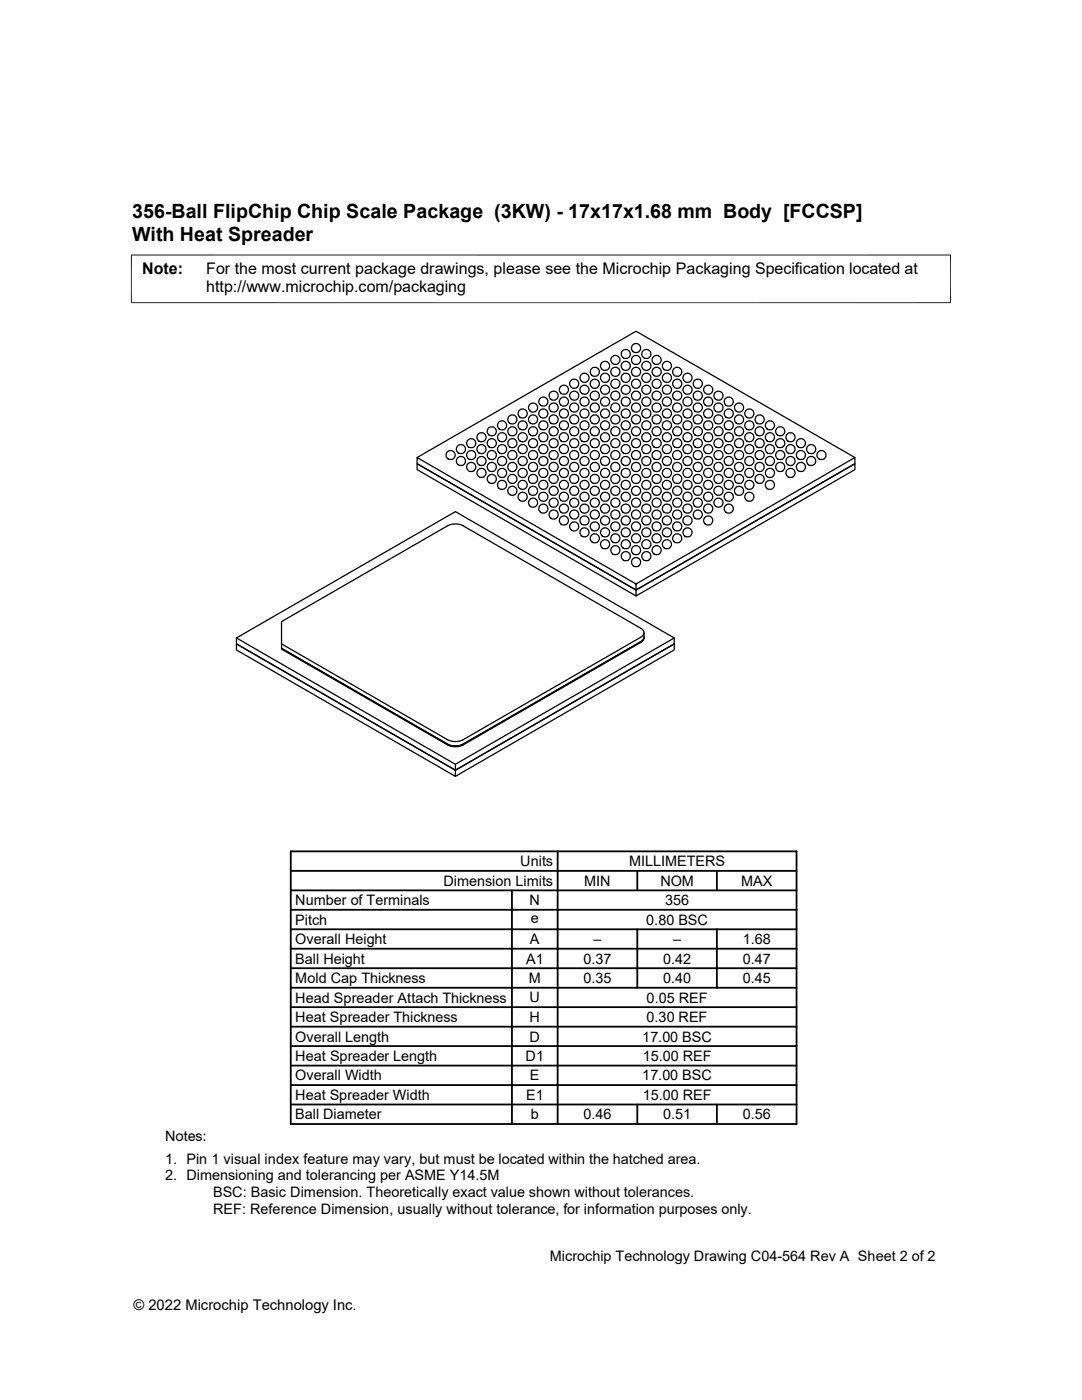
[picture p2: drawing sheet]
<svg xmlns="http://www.w3.org/2000/svg" width="216mm" height="279mm" viewBox="0 0 216 279" stroke-linecap="round" stroke-linejoin="round" font-family="sans-serif">
<g fill="none" stroke="#000" stroke-width=".25">
<path d="M83.2 91.3l43.7-25.2 43.7 25.2v1.2l-43.7 25.3-43.7-25.3v1.2l43.7 25.2v-1.1l43.7-25.3v1.2l-43.7 25.2M95.5 95.1a.91 .91 0 0 1-.1-1.3 .91 .91 0 0 1 1.3 0 .91 .91 0 0 1-.1 1.3M95.5 95.1a.98 .98 0 0 0 1.1 0M99.6 95.1a.91 .91 0 0 1-.1-1.3 .91 .91 0 0 1 1.4 0 .91 .91 0 0 1-.2 1.3M99.6 95.1a.98 .98 0 0 0 1.1 0M103.7 95.1a.91 .91 0 0 1-.1-1.3 .91 .91 0 0 1 1.4 0 .91 .91 0 0 1-.2 1.3M103.7 95.1a.98 .98 0 0 0 1.1 0M107.9 95.1a.91 .91 0 0 1-.2-1.3 .91 .91 0 0 1 1.4 0 .91 .91 0 0 1-.1 1.3M107.9 95.1a.98 .98 0 0 0 1.1 0M112 95.1a.91 .91 0 0 1-.1-1.3 .91 .91 0 0 1 1.3 0 .91 .91 0 0 1-.1 1.3M112 95.1a.98 .98 0 0 0 1.1 0M116.1 95.1a.91 .91 0 0 1-.1-1.3 .91 .91 0 0 1 1.3 0 .91 .91 0 0 1-.1 1.3"/>
<path d="M116.1 95.1a.98 .98 0 0 0 1.1 0M120.2 95.1a.91 .91 0 0 1-.1-1.3 .91 .91 0 0 1 1.3 0 .91 .91 0 0 1-.1 1.3M120.2 95.1a.98 .98 0 0 0 1.1 0M124.3 95.1a.91 .91 0 0 1-.1-1.3 .91 .91 0 0 1 1.3 0 .91 .91 0 0 1-.1 1.3M124.3 95.1a.98 .98 0 0 0 1.1 0M128.4 95.1a.91 .91 0 0 1-.1-1.3 .91 .91 0 0 1 1.3 0 .91 .91 0 0 1-.1 1.3M128.4 95.1a.98 .98 0 0 0 1.1 0M132.5 95.1a.91 .91 0 0 1-.1-1.3 .91 .91 0 0 1 1.3 0 .91 .91 0 0 1-.1 1.3M132.5 95.1a.98 .98 0 0 0 1.1 0M136.6 95.1a.91 .91 0 0 1-.1-1.3 .91 .91 0 0 1 1.4 0 .91 .91 0 0 1-.2 1.3M136.6 95.1a.98 .98 0 0 0 1.1 0M140.8 95.1a.91 .91 0 0 1-.2-1.3 .91 .91 0 0 1 1.4 0 .91 .91 0 0 1-.1 1.3"/>
<path d="M140.8 95.1a.98 .98 0 0 0 1.1 0M144.9 95.1a.91 .91 0 0 1-.2-1.3 .91 .91 0 0 1 1.4 0 .91 .91 0 0 1-.1 1.3M144.9 95.1a.98 .98 0 0 0 1.1 0M149 95.1a.91 .91 0 0 1-.1-1.3 .91 .91 0 0 1 1.3 0 .91 .91 0 0 1-.1 1.3M149 95.1a.98 .98 0 0 0 1.1 0M153.1 95.1a.91 .91 0 0 1-.1-1.3 .91 .91 0 0 1 1.3 0 .91 .91 0 0 1-.1 1.3M153.1 95.1a.98 .98 0 0 0 1.1 0M157.2 95.1a.91 .91 0 0 1-.1-1.3 .91 .91 0 0 1 1.3 0 .91 .91 0 0 1-.1 1.3M157.2 95.1a.98 .98 0 0 0 1.1 0M170.6 91.3l-43.7 25.2v1.3l-43.7-25.3v-1.2l43.7 25.2M92.4 104.9l35.5 20.5a.94 .94 0 0 1 .6 .9 .94 .94 0 0 1-.6 .9l-35.5 20.4M92.4 104.9a3.6 3.6 0 0 0-3.1 0l-33.1 19.2v4.4"/>
<path d="M126.4 112.9a.91 .91 0 0 1-.2-1.3 .91 .91 0 0 1 1.4 0 .91 .91 0 0 1-.1 1.3M126.4 112.9a.98 .98 0 0 0 1.1 0M47.2 127.3l43.7-25.2 43.6 25.2v1.2l-43.6 25.2v-1.2l-43.7-25.2v1.2l43.7 25.2 43.6-25.2v1.2l-43.6 25.2M47.2 128.5l43.7 25.2v1.2l-43.7-25.2zM128.5 127.2l-.2 .5-.4 .4-35.5 20.4M128.5 126.3v1.2l-.6 .7-35.5 20.5M134.5 127.3l-43.6 25.2M89.3 148.5a3.6 3.6 0 0 0 3.1 0M89.3 148.5l-33.1-19.1v.1l33.1 19.2a3.6 3.6 0 0 0 3.1 0M92.4 147.6a3.5 3.5 0 0 1-3.1 0l-33.1-19.1v.9l33.1 19.1"/>
<circle cx="110.5" cy="79" r=".91"/>
<circle cx="112.5" cy="77.8" r=".91"/>
<circle cx="114.6" cy="76.6" r=".91"/>
<circle cx="114.6" cy="79" r=".91"/>
<circle cx="116.6" cy="75.4" r=".91"/>
<circle cx="116.6" cy="77.8" r=".91"/>
<circle cx="118.7" cy="76.6" r=".91"/>
<circle cx="118.7" cy="74.2" r=".91"/>
<circle cx="118.7" cy="79" r=".91"/>
<circle cx="120.7" cy="75.4" r=".91"/>
<circle cx="120.7" cy="77.8" r=".91"/>
<circle cx="120.7" cy="73" r=".91"/>
<circle cx="122.8" cy="76.6" r=".91"/>
<circle cx="122.8" cy="79" r=".91"/>
<circle cx="122.8" cy="74.2" r=".91"/>
<circle cx="122.8" cy="71.8" r=".91"/>
<circle cx="124.8" cy="75.4" r=".91"/>
<circle cx="124.9" cy="77.8" r=".91"/>
<circle cx="124.9" cy="73" r=".91"/>
<circle cx="124.9" cy="70.6" r=".91"/>
<circle cx="126.9" cy="76.6" r=".91"/>
<circle cx="126.9" cy="69.5" r=".91"/>
<circle cx="126.9" cy="79" r=".91"/>
<circle cx="126.9" cy="74.2" r=".91"/>
<circle cx="126.9" cy="71.8" r=".91"/>
<circle cx="129" cy="75.4" r=".91"/>
<circle cx="129" cy="70.6" r=".91"/>
<circle cx="129" cy="77.8" r=".91"/>
<circle cx="129" cy="73" r=".91"/>
<circle cx="131" cy="76.6" r=".91"/>
<circle cx="131" cy="71.8" r=".91"/>
<circle cx="131" cy="79" r=".91"/>
<circle cx="131" cy="74.2" r=".91"/>
<circle cx="133.1" cy="75.4" r=".91"/>
<circle cx="133.1" cy="73" r=".91"/>
<circle cx="133.1" cy="77.8" r=".91"/>
<circle cx="135.1" cy="76.6" r=".91"/>
<circle cx="135.1" cy="74.2" r=".91"/>
<circle cx="135.1" cy="79" r=".91"/>
<circle cx="137.2" cy="75.4" r=".91"/>
<circle cx="137.2" cy="77.8" r=".91"/>
<circle cx="139.2" cy="76.6" r=".91"/>
<circle cx="139.2" cy="79" r=".91"/>
<circle cx="141.3" cy="77.8" r=".91"/>
<circle cx="143.4" cy="79" r=".91"/>
<circle cx="89.9" cy="90.8" r=".91"/>
<circle cx="92" cy="92" r=".91"/>
<circle cx="92" cy="89.6" r=".91"/>
<circle cx="94" cy="93.2" r=".91"/>
<circle cx="94" cy="90.8" r=".91"/>
<circle cx="94" cy="88.5" r=".91"/>
<circle cx="96.1" cy="92" r=".91"/>
<circle cx="96.1" cy="89.6" r=".91"/>
<circle cx="96.1" cy="87.3" r=".91"/>
<circle cx="98.1" cy="93.2" r=".91"/>
<circle cx="98.1" cy="95.6" r=".91"/>
<circle cx="98.1" cy="90.8" r=".91"/>
<circle cx="98.1" cy="88.4" r=".91"/>
<circle cx="98.1" cy="86.1" r=".91"/>
<circle cx="100.2" cy="96.8" r=".91"/>
<circle cx="100.2" cy="92" r=".91"/>
<circle cx="100.2" cy="84.9" r=".91"/>
<circle cx="100.2" cy="89.6" r=".91"/>
<circle cx="100.2" cy="87.3" r=".91"/>
<circle cx="102.2" cy="93.2" r=".91"/>
<circle cx="102.2" cy="98" r=".91"/>
<circle cx="102.2" cy="95.6" r=".91"/>
<circle cx="102.2" cy="86.1" r=".91"/>
<circle cx="102.2" cy="90.8" r=".91"/>
<circle cx="102.2" cy="83.7" r=".91"/>
<circle cx="102.2" cy="88.4" r=".91"/>
<circle cx="104.3" cy="82.5" r=".91"/>
<circle cx="104.3" cy="99.1" r=".91"/>
<circle cx="104.3" cy="96.8" r=".91"/>
<circle cx="104.3" cy="87.3" r=".91"/>
<circle cx="104.3" cy="92" r=".91"/>
<circle cx="104.3" cy="84.9" r=".91"/>
<circle cx="104.3" cy="89.6" r=".91"/>
<circle cx="106.3" cy="93.2" r=".91"/>
<circle cx="106.4" cy="83.7" r=".91"/>
<circle cx="106.4" cy="81.3" r=".91"/>
<circle cx="106.4" cy="98" r=".91"/>
<circle cx="106.4" cy="95.6" r=".91"/>
<circle cx="106.4" cy="88.4" r=".91"/>
<circle cx="106.4" cy="86.1" r=".91"/>
<circle cx="106.4" cy="90.8" r=".91"/>
<circle cx="108.4" cy="84.9" r=".91"/>
<circle cx="108.4" cy="82.5" r=".91"/>
<circle cx="108.4" cy="80.2" r=".91"/>
<circle cx="108.4" cy="99.1" r=".91"/>
<circle cx="108.4" cy="92" r=".91"/>
<circle cx="108.4" cy="96.8" r=".91"/>
<circle cx="108.4" cy="89.6" r=".91"/>
<circle cx="108.4" cy="87.3" r=".91"/>
<circle cx="110.5" cy="93.2" r=".91"/>
<circle cx="110.5" cy="86.1" r=".91"/>
<circle cx="110.5" cy="83.7" r=".91"/>
<circle cx="110.5" cy="81.3" r=".91"/>
<circle cx="110.5" cy="98" r=".91"/>
<circle cx="110.5" cy="90.8" r=".91"/>
<circle cx="110.5" cy="95.6" r=".91"/>
<circle cx="110.5" cy="88.4" r=".91"/>
<circle cx="112.5" cy="87.3" r=".91"/>
<circle cx="112.5" cy="84.9" r=".91"/>
<circle cx="112.5" cy="82.5" r=".91"/>
<circle cx="112.5" cy="80.2" r=".91"/>
<circle cx="112.5" cy="99.1" r=".91"/>
<circle cx="112.5" cy="92" r=".91"/>
<circle cx="112.5" cy="96.8" r=".91"/>
<circle cx="112.5" cy="89.6" r=".91"/>
<circle cx="114.6" cy="93.2" r=".91"/>
<circle cx="114.6" cy="88.5" r=".91"/>
<circle cx="114.6" cy="86.1" r=".91"/>
<circle cx="114.6" cy="83.7" r=".91"/>
<circle cx="114.6" cy="95.6" r=".91"/>
<circle cx="114.6" cy="81.3" r=".91"/>
<circle cx="114.6" cy="98" r=".91"/>
<circle cx="114.6" cy="90.8" r=".91"/>
<circle cx="116.6" cy="89.6" r=".91"/>
<circle cx="116.6" cy="87.3" r=".91"/>
<circle cx="116.6" cy="84.9" r=".91"/>
<circle cx="116.6" cy="96.8" r=".91"/>
<circle cx="116.6" cy="82.5" r=".91"/>
<circle cx="116.6" cy="99.1" r=".91"/>
<circle cx="116.6" cy="80.2" r=".91"/>
<circle cx="116.6" cy="92" r=".91"/>
<circle cx="118.7" cy="93.2" r=".91"/>
<circle cx="118.7" cy="90.8" r=".91"/>
<circle cx="118.7" cy="88.5" r=".91"/>
<circle cx="118.7" cy="86.1" r=".91"/>
<circle cx="118.7" cy="98" r=".91"/>
<circle cx="118.7" cy="83.7" r=".91"/>
<circle cx="118.7" cy="95.6" r=".91"/>
<circle cx="118.7" cy="81.3" r=".91"/>
<circle cx="120.7" cy="92" r=".91"/>
<circle cx="120.7" cy="89.6" r=".91"/>
<circle cx="120.7" cy="87.3" r=".91"/>
<circle cx="120.7" cy="99.1" r=".91"/>
<circle cx="120.7" cy="84.9" r=".91"/>
<circle cx="120.7" cy="96.8" r=".91"/>
<circle cx="120.7" cy="82.5" r=".91"/>
<circle cx="120.7" cy="80.2" r=".91"/>
<circle cx="122.8" cy="93.2" r=".91"/>
<circle cx="122.8" cy="90.8" r=".91"/>
<circle cx="122.8" cy="88.5" r=".91"/>
<circle cx="122.8" cy="86.1" r=".91"/>
<circle cx="122.8" cy="98" r=".91"/>
<circle cx="122.8" cy="83.7" r=".91"/>
<circle cx="122.8" cy="81.3" r=".91"/>
<circle cx="122.8" cy="95.6" r=".91"/>
<circle cx="124.9" cy="96.8" r=".91"/>
<circle cx="124.9" cy="80.2" r=".91"/>
<circle cx="124.9" cy="92" r=".91"/>
<circle cx="124.9" cy="89.6" r=".91"/>
<circle cx="124.9" cy="87.3" r=".91"/>
<circle cx="124.9" cy="99.1" r=".91"/>
<circle cx="124.9" cy="84.9" r=".91"/>
<circle cx="124.9" cy="82.5" r=".91"/>
<circle cx="126.9" cy="93.2" r=".91"/>
<circle cx="126.9" cy="98" r=".91"/>
<circle cx="126.9" cy="81.3" r=".91"/>
<circle cx="126.9" cy="95.6" r=".91"/>
<circle cx="126.9" cy="90.8" r=".91"/>
<circle cx="126.9" cy="88.4" r=".91"/>
<circle cx="126.9" cy="86.1" r=".91"/>
<circle cx="126.9" cy="83.7" r=".91"/>
<circle cx="129" cy="99.1" r=".91"/>
<circle cx="129" cy="82.5" r=".91"/>
<circle cx="129" cy="96.8" r=".91"/>
<circle cx="129" cy="80.2" r=".91"/>
<circle cx="129" cy="92" r=".91"/>
<circle cx="129" cy="89.6" r=".91"/>
<circle cx="129" cy="87.3" r=".91"/>
<circle cx="129" cy="84.9" r=".91"/>
<circle cx="131" cy="93.2" r=".91"/>
<circle cx="131" cy="83.7" r=".91"/>
<circle cx="131" cy="98" r=".91"/>
<circle cx="131" cy="81.3" r=".91"/>
<circle cx="131" cy="95.6" r=".91"/>
<circle cx="131" cy="90.8" r=".91"/>
<circle cx="131" cy="88.4" r=".91"/>
<circle cx="131" cy="86.1" r=".91"/>
<circle cx="133.1" cy="84.9" r=".91"/>
<circle cx="133.1" cy="99.1" r=".91"/>
<circle cx="133.1" cy="82.5" r=".91"/>
<circle cx="133.1" cy="96.8" r=".91"/>
<circle cx="133.1" cy="80.2" r=".91"/>
<circle cx="133.1" cy="92" r=".91"/>
<circle cx="133.1" cy="89.6" r=".91"/>
<circle cx="133.1" cy="87.3" r=".91"/>
<circle cx="135.1" cy="93.2" r=".91"/>
<circle cx="135.1" cy="86.1" r=".91"/>
<circle cx="135.1" cy="83.7" r=".91"/>
<circle cx="135.1" cy="98" r=".91"/>
<circle cx="135.1" cy="81.3" r=".91"/>
<circle cx="135.1" cy="95.6" r=".91"/>
<circle cx="135.1" cy="90.8" r=".91"/>
<circle cx="135.1" cy="88.4" r=".91"/>
<circle cx="137.2" cy="89.6" r=".91"/>
<circle cx="137.2" cy="87.3" r=".91"/>
<circle cx="137.2" cy="84.9" r=".91"/>
<circle cx="137.2" cy="99.1" r=".91"/>
<circle cx="137.2" cy="82.5" r=".91"/>
<circle cx="137.2" cy="96.8" r=".91"/>
<circle cx="137.2" cy="80.2" r=".91"/>
<circle cx="137.2" cy="92" r=".91"/>
<circle cx="139.2" cy="93.2" r=".91"/>
<circle cx="139.2" cy="90.8" r=".91"/>
<circle cx="139.2" cy="88.5" r=".91"/>
<circle cx="139.2" cy="86.1" r=".91"/>
<circle cx="139.2" cy="83.7" r=".91"/>
<circle cx="139.2" cy="98" r=".91"/>
<circle cx="139.2" cy="81.3" r=".91"/>
<circle cx="139.2" cy="95.6" r=".91"/>
<circle cx="141.3" cy="92" r=".91"/>
<circle cx="141.3" cy="89.6" r=".91"/>
<circle cx="141.3" cy="87.3" r=".91"/>
<circle cx="141.3" cy="84.9" r=".91"/>
<circle cx="141.3" cy="99.1" r=".91"/>
<circle cx="141.3" cy="82.5" r=".91"/>
<circle cx="141.3" cy="96.8" r=".91"/>
<circle cx="141.3" cy="80.2" r=".91"/>
<circle cx="143.3" cy="93.2" r=".91"/>
<circle cx="143.4" cy="90.8" r=".91"/>
<circle cx="143.4" cy="88.5" r=".91"/>
<circle cx="143.4" cy="86.1" r=".91"/>
<circle cx="143.4" cy="83.7" r=".91"/>
<circle cx="143.4" cy="98" r=".91"/>
<circle cx="143.4" cy="81.3" r=".91"/>
<circle cx="143.4" cy="95.6" r=".91"/>
<circle cx="145.4" cy="80.2" r=".91"/>
<circle cx="145.4" cy="92" r=".91"/>
<circle cx="145.4" cy="89.6" r=".91"/>
<circle cx="145.4" cy="87.3" r=".91"/>
<circle cx="145.4" cy="84.9" r=".91"/>
<circle cx="145.4" cy="99.1" r=".91"/>
<circle cx="145.4" cy="82.5" r=".91"/>
<circle cx="145.4" cy="96.8" r=".91"/>
<circle cx="147.5" cy="93.2" r=".91"/>
<circle cx="147.5" cy="95.6" r=".91"/>
<circle cx="147.5" cy="81.3" r=".91"/>
<circle cx="147.5" cy="90.8" r=".91"/>
<circle cx="147.5" cy="88.5" r=".91"/>
<circle cx="147.5" cy="86.1" r=".91"/>
<circle cx="147.5" cy="83.7" r=".91"/>
<circle cx="147.5" cy="98" r=".91"/>
<circle cx="149.5" cy="96.8" r=".91"/>
<circle cx="149.5" cy="82.5" r=".91"/>
<circle cx="149.5" cy="92" r=".91"/>
<circle cx="149.5" cy="89.6" r=".91"/>
<circle cx="149.5" cy="87.3" r=".91"/>
<circle cx="149.5" cy="99.1" r=".91"/>
<circle cx="149.5" cy="84.9" r=".91"/>
<circle cx="151.6" cy="93.2" r=".91"/>
<circle cx="151.6" cy="83.7" r=".91"/>
<circle cx="151.6" cy="95.6" r=".91"/>
<circle cx="151.6" cy="90.8" r=".91"/>
<circle cx="151.6" cy="88.4" r=".91"/>
<circle cx="151.6" cy="86.1" r=".91"/>
<circle cx="153.6" cy="84.9" r=".91"/>
<circle cx="153.6" cy="96.8" r=".91"/>
<circle cx="153.6" cy="92" r=".91"/>
<circle cx="153.6" cy="89.6" r=".91"/>
<circle cx="153.6" cy="87.3" r=".91"/>
<circle cx="155.7" cy="93.2" r=".91"/>
<circle cx="155.7" cy="86.1" r=".91"/>
<circle cx="155.7" cy="90.8" r=".91"/>
<circle cx="155.7" cy="88.4" r=".91"/>
<circle cx="157.7" cy="87.3" r=".91"/>
<circle cx="157.7" cy="92" r=".91"/>
<circle cx="157.7" cy="89.6" r=".91"/>
<circle cx="159.8" cy="93.2" r=".91"/>
<circle cx="159.8" cy="88.5" r=".91"/>
<circle cx="159.8" cy="90.8" r=".91"/>
<circle cx="161.9" cy="92" r=".91"/>
<circle cx="161.9" cy="89.6" r=".91"/>
<circle cx="163.9" cy="90.8" r=".91"/>
<circle cx="106.4" cy="100.3" r=".91"/>
<circle cx="108.4" cy="101.5" r=".91"/>
<circle cx="110.5" cy="102.7" r=".91"/>
<circle cx="110.5" cy="100.3" r=".91"/>
<circle cx="112.5" cy="103.9" r=".91"/>
<circle cx="112.5" cy="101.5" r=".91"/>
<circle cx="114.6" cy="105.1" r=".91"/>
<circle cx="114.6" cy="102.7" r=".91"/>
<circle cx="114.6" cy="100.3" r=".91"/>
<circle cx="116.6" cy="106.3" r=".91"/>
<circle cx="116.6" cy="103.9" r=".91"/>
<circle cx="116.6" cy="101.5" r=".91"/>
<circle cx="118.7" cy="107.4" r=".91"/>
<circle cx="118.7" cy="105.1" r=".91"/>
<circle cx="118.7" cy="102.7" r=".91"/>
<circle cx="118.7" cy="100.3" r=".91"/>
<circle cx="120.7" cy="108.6" r=".91"/>
<circle cx="120.7" cy="106.3" r=".91"/>
<circle cx="120.7" cy="103.9" r=".91"/>
<circle cx="120.7" cy="101.5" r=".91"/>
<circle cx="122.8" cy="109.8" r=".91"/>
<circle cx="122.8" cy="107.4" r=".91"/>
<circle cx="122.8" cy="100.3" r=".91"/>
<circle cx="122.8" cy="105.1" r=".91"/>
<circle cx="122.8" cy="102.7" r=".91"/>
<circle cx="124.8" cy="111" r=".91"/>
<circle cx="124.9" cy="108.6" r=".91"/>
<circle cx="124.9" cy="101.5" r=".91"/>
<circle cx="124.9" cy="106.3" r=".91"/>
<circle cx="124.9" cy="103.9" r=".91"/>
<circle cx="126.9" cy="109.8" r=".91"/>
<circle cx="126.9" cy="102.7" r=".91"/>
<circle cx="126.9" cy="107.4" r=".91"/>
<circle cx="126.9" cy="100.3" r=".91"/>
<circle cx="126.9" cy="105.1" r=".91"/>
<circle cx="129" cy="111" r=".91"/>
<circle cx="129" cy="103.9" r=".91"/>
<circle cx="129" cy="108.6" r=".91"/>
<circle cx="129" cy="101.5" r=".91"/>
<circle cx="129" cy="106.3" r=".91"/>
<circle cx="131" cy="100.3" r=".91"/>
<circle cx="131" cy="105.1" r=".91"/>
<circle cx="131" cy="109.8" r=".91"/>
<circle cx="131" cy="102.7" r=".91"/>
<circle cx="131" cy="107.4" r=".91"/>
<circle cx="133.1" cy="101.5" r=".91"/>
<circle cx="133.1" cy="106.3" r=".91"/>
<circle cx="133.1" cy="103.9" r=".91"/>
<circle cx="133.1" cy="108.6" r=".91"/>
<circle cx="135.1" cy="102.7" r=".91"/>
<circle cx="135.1" cy="100.3" r=".91"/>
<circle cx="135.1" cy="107.4" r=".91"/>
<circle cx="135.1" cy="105.1" r=".91"/>
<circle cx="137.2" cy="103.9" r=".91"/>
<circle cx="137.2" cy="101.5" r=".91"/>
<circle cx="137.2" cy="106.3" r=".91"/>
<circle cx="139.2" cy="102.7" r=".91"/>
<circle cx="139.2" cy="100.3" r=".91"/>
<circle cx="141.3" cy="103.9" r=".91"/>
<circle cx="141.3" cy="101.5" r=".91"/>
<circle cx="143.4" cy="100.3" r=".91"/>
<circle cx="145.4" cy="101.5" r=".91"/>
</g>
<path d="M26.1 50.9h163.7M26.2 50.8v9.7M189.7 50.8v9.7M26.1 60.4h163.7" fill="none" stroke="#000" stroke-width=".2"/>
<g fill="none" stroke="#000" stroke-width=".36">
<path d="M58 169.9h100.9v54.4h-100.9zM58 177.7h100.9M58 173.8h100.9M102.2 177.7v46.6M111.3 169.9v54.4M127.2 173.8v3.9M143 173.8v3.9M58 189.3h100.9M58 185.5h100.9M58 181.6h100.9M58 193.2h100.9M58 197.1h100.9"/>
<path d="M127.2 185.5v11.6M143 185.5v11.6M58 208.8h100.9M58 201h100.9M58 216.6h100.9M58 212.7h100.9M58 204.9h100.9M58 220.4h100.9M127.2 220.4v3.9M143 220.4v3.9"/>
</g>
<g font-size="3.9">
<text x="26.4" y="43.5">356-Ball FlipChip Chip Scale Package (3KW) - 17x17x1.68 mm Body [FCCSP]</text>
<text x="26.4" y="48.1">With Heat Spreader</text>
</g>
<g font-size="3.2">
<text x="28.4" y="54.7">Note:</text>
<text x="41.1" y="58.3">http://www.microchip.com/packaging</text>
<text x="41.1" y="54.7">For the most current package drawings, please see the Microchip Packaging Specification located at</text>
</g>
<g font-size="2.9">
<text x="103.8" y="172.9">Units</text>
<text x="125.5" y="172.9">MILLIMETERS</text>
<text x="88.5" y="176.8">Dimension Limits</text>
<text x="116.6" y="176.8">MIN</text>
<text x="131.8" y="176.8">NOM</text>
<text x="147.9" y="176.8">MAX</text>
<text x="58.9" y="180.7">Number of Terminals</text>
<text x="58.9" y="184.6">Pitch</text>
<text x="105.7" y="180.7">N</text>
<text x="105.9" y="184.3">e</text>
<text x="128.9" y="184.6">0.80 BSC</text>
<text x="132.7" y="180.7">356</text>
<text x="58.9" y="188.4">Overall Height</text>
<text x="105.7" y="188.4">A</text>
<text x="118.4" y="188.4">–</text>
<text x="134.3" y="188.4">–</text>
<text x="148.2" y="188.4">1.68</text>
<text x="58.9" y="192.3">Ball Height</text>
<text x="58.9" y="196.2">Mold Cap Thickness</text>
<text x="105" y="192.3">A1</text>
<text x="105.5" y="196.2">M</text>
<text x="116.4" y="196.2">0.35</text>
<text x="116.4" y="192.3">0.37</text>
<text x="132.3" y="196.2">0.40</text>
<text x="132.3" y="192.3">0.42</text>
<text x="148.2" y="196.2">0.45</text>
<text x="148.2" y="192.3">0.47</text>
<text x="58.9" y="200.1">Head Spreader Attach Thickness</text>
<text x="58.9" y="204">Heat Spreader Thickness</text>
<text x="105.7" y="204">H</text>
<text x="105.7" y="200.1">U</text>
<text x="129" y="204">0.30 REF</text>
<text x="129" y="200.1">0.05 REF</text>
<text x="58.9" y="207.9">Overall Length</text>
<text x="105.7" y="207.9">D</text>
<text x="128.2" y="207.9">17.00 BSC</text>
<text x="58.9" y="215.6">Overall Width</text>
<text x="58.9" y="211.8">Heat Spreader Length</text>
<text x="104.9" y="211.8">D1</text>
<text x="105.7" y="215.6">E</text>
<text x="128.2" y="215.6">17.00 BSC</text>
<text x="128.2" y="211.8">15.00 REF</text>
<text x="58.9" y="219.5">Heat Spreader Width</text>
<text x="105" y="219.5">E1</text>
<text x="128.2" y="219.5">15.00 REF</text>
<text x="32.9" y="227.7">Notes:</text>
<text x="58.9" y="223.4">Ball Diameter</text>
<text x="105.9" y="223.4">b</text>
<text x="116.4" y="223.4">0.46</text>
<text x="132.3" y="223.4">0.51</text>
<text x="148.2" y="223.4">0.56</text>
<text x="32.9" y="232.3">1. Pin 1 visual index feature may vary, but must be located within the hatched area.</text>
<text x="32.9" y="235.6">2. Dimensioning and tolerancing per ASME Y14.5M</text>
<text x="42.5" y="238.9">BSC: Basic Dimension. Theoretically exact value shown without tolerances.</text>
<text x="42.5" y="242.2">REF: Reference Dimension, usually without tolerance, for information purposes only.</text>
<text x="109.7" y="251.7">Microchip Technology Drawing C04-564 Rev A Sheet 2 of 2</text>
<text x="26.6" y="261.3">© 2022 Microchip Technology Inc.</text>
</g>
</svg>
